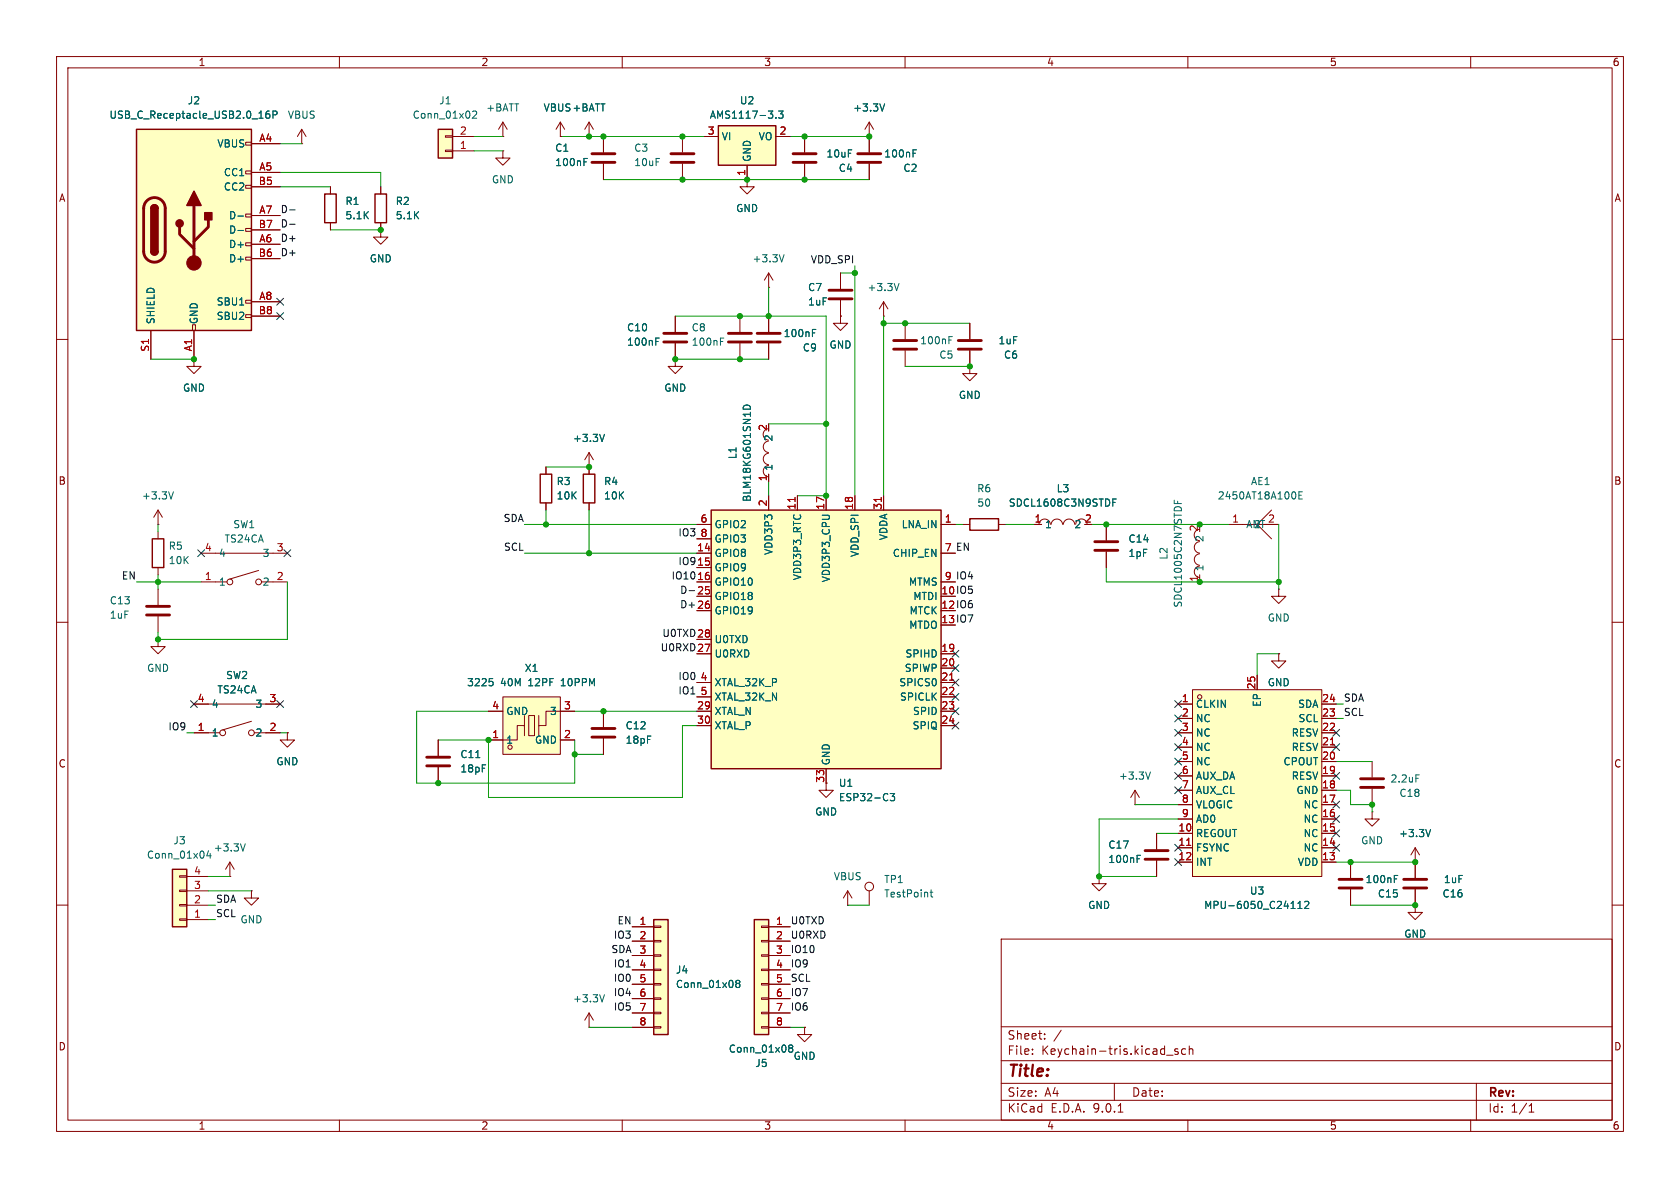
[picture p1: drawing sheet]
<svg xmlns="http://www.w3.org/2000/svg" width="297mm" height="210mm" viewBox="0 0 297 210" stroke-linecap="round" stroke-linejoin="round" font-family="sans-serif">
<g fill="none" stroke="#840000" stroke-width=".18">
<path d="M10 10h277v190h-277zM12 12h273v186h-273zM60 10v2M110 10v2M160 10v2M210 10v2M260 10v2M58.4 33v1.3M58.4 39.4v1.2M104.1 24.1h.1M104.1 21.6l-.7 1.3M104.1 21.6l.8 1.3"/>
<path d="M104.1 21.6v2.5M120.6 24.1v2.8M120.6 29v2.8M67.3 40.6v1.3h1.3l-1.3 1.3-1.3-1.3h1.3M67.3 40.6h.1M10 60h2M285 60h2M35.6 97.8h15.2M10 110h2M35.6 102.9h4.5M45.7 100.8l-5.1 1.6M46.2 102.9h4.6"/>
<path d="M285 110h2M77.5 130.8v2.8M77.5 135.6v2.8M106.7 125.7v2.8M106.7 130.6v2.8M10 160h2M177 166h108v32h-108zM285 160h2M60 198v2M110 198v2M160 198v2M177 194.5h108"/>
<path d="M177 191.5h108M177 187.5h108M177 181.5h108M182.5 186.3v.1M182.5 185.5v.1M184.7 183.6v.1M184.7 182.8v.1M187.6 182.1l-1.3 2M197 191.5v3M197.7 196.6h.8M206.2 186.5h1.2M208.2 185.5l-.3-.1-.2 .2v.2l.5 .2v.3h-.5"/>
<path d="M209.6 185.5l-.4-.1-.3 .3v.4l.1 .2h.6M210 198v2M210.2 185.5l.3-.1 .3 .1 .1 .9M210.2 184.9v1.5M260 198v2M261 191.5v6.5M270.3 196.6h.9M270.3 195.5l.4-.4v1.5"/>
<circle cx="40.6" cy="102.9" r=".51"/>
<circle cx="45.7" cy="102.9" r=".51"/>
</g>
<path d="M57.4 34.3h2v5.1h-2z" fill="none" stroke="#840000" stroke-width=".25"/>
<path d="M118.6 27.2h4.1M118.6 28.7h4.1M75.4 135.4h4.1M75.4 133.9h4.1M104.6 130.3h4.1M104.6 128.8h4.1" fill="none" stroke="#840000" stroke-width=".51"/>
<path d="M84.1 133.9h.7" fill="none" stroke="#006464" stroke-width=".18"/>
<path d="M127 22.2h10.2v7h-10.2z" fill="#ffffc2"/>
<path d="M127 22.2h10.2v7h-10.2z" fill="none" stroke="#840000" stroke-width=".25"/>
<g fill="none" stroke="#840000" stroke-width=".18">
<path d="M53.3 25.4h.1M53.3 22.9l-.7 1.2M53.3 22.9l.8 1.2M53.3 22.9v2.5M124.5 24.1h2.5M132.1 29.2v2.6M137.2 24.1h2.5M142.2 24.1v2.8M142.2 29v2.8M153.7 24.1h.1M153.7 21.6l-.8 1.3M153.7 21.6l.7 1.3"/>
<path d="M153.7 21.6v5.3M153.7 29v2.8M27.9 92.7h.1M27.9 90.2l-.7 1.2M27.9 90.2l.8 1.2M27.9 90.2v2.5"/>
</g>
<path d="M137.6 19.6h.8l-.4 .5 .4 .1v.6l-.2 .1-.6-.1M156.4 18.4l-.4 1.2M137.2 20.8v.1M161.4 27.1h.4M161.4 26.5h.6M30.7 86.9l-.5 1.3" fill="none" stroke="#006464" stroke-width=".18"/>
<path d="M140.2 28.7h4.1M140.2 27.2h4.1M151.6 28.7h4.1M151.6 27.2h4.1" fill="none" stroke="#840000" stroke-width=".51"/>
<g fill="#ffffc2">
<path d="M88.9 123.2h10.2v10.2h-10.2z"/>
<path d="M93.5 126.5h1v3.5h-1z"/>
</g>
<g fill="none" stroke="#840000" stroke-width=".18">
<path d="M99.1 24.1h.1M99.1 21.6l-.8 1.3M99.1 21.6l.7 1.3M99.1 21.6v2.5M106.7 24.1v2.8M106.7 29v2.8M160 57.2v2.7M160 62v2.8M27.9 94v1.3M27.9 100.3v1.3M86.4 125.7h2.5M88.9 123.2h10.2v10.2h-10.2z"/>
<path d="M92.7 128.3h-1.3v2.5h-5M92.7 126.5v3.6M93.5 126.5h1v3.5h-1zM95.2 126.5v3.6M99.1 130.8h2.5M101.6 125.7h-5.1v2.6h-1.3"/>
<circle cx="90.2" cy="132.1" r=".38"/>
</g>
<path d="M103.2 28.6h.5M103.2 28h.6M167.8 59.5h.6M167.8 60.1h.4M86.5 120h.6M86.9 120.4l.3 .3v.3l-.3 .2" fill="none" stroke="#006464" stroke-width=".18"/>
<path d="M104.6 27.2h4.1M104.6 28.7h4.1M158 61.7h4.1M158 60.2h4.1" fill="none" stroke="#840000" stroke-width=".51"/>
<path d="M26.9 95.3h2.1v5h-2.1z" fill="none" stroke="#840000" stroke-width=".25"/>
<path d="M24.1 22.9h20.3v35.5h-20.3z" fill="#ffffc2"/>
<g fill="none" stroke="#840000" stroke-width=".18">
<path d="M43.4 25.1h1v.6h-1zM43.4 30.2h1v.5h-1zM43.4 32.8h1v.5h-1zM43.4 37.8h1v.6h-1zM44.4 25.4h5.1M44.4 30.5h5.1M44.4 33h5.1M44.4 38.1h5.1M26.7 58.4v5.1M34 57.4h.5v1h-.5zM34.3 58.4v5.1M43.4 40.4h1v.5h-1z"/>
<path d="M43.4 42.9h1v.5h-1zM43.4 45.5h1v.5h-1zM43.4 53.1h1v.5h-1zM43.4 55.6h1v.5h-1zM44.4 40.6h5.1M44.4 43.2h5.1M44.4 45.7h5.1M44.4 53.3h5.1M44.4 55.9h5.1M148.6 48.3v2.8M148.6 53.1v2.8"/>
</g>
<path d="M24.1 22.9h20.3v35.5h-20.3zM26.7 36.8a.64 .64 0 0 1 .6-.6 .64 .64 0 0 1 .6 .6M26.7 44.5a.64 .64 0 0 0 .6 .6 .64 .64 0 0 0 .6-.6" fill="none" stroke="#840000" stroke-width=".25"/>
<path d="M26 35.5a1.9 1.9 0 0 1 2-.4 1.9 1.9 0 0 1 1.2 1.7v7.7a1.91 1.91 0 0 1-1.9 1.8 1.91 1.91 0 0 1-1.9-1.8v-7.8l.2-.7zM34.3 36.3v10.2M36.8 38.9v1.2l-2.5 2.6M31.7 40.1v1.3l2.6 2.5M146.6 51.3h4M146.6 52.8h4" fill="none" stroke="#840000" stroke-width=".51"/>
<g fill="#840000" stroke="#840000" stroke-width=".25">
<path d="M26.7 36.8h1.2v7.7h-1.2z"/>
<path d="M26.9 36.4a.64 .64 0 0 1 .6-.2 .64 .64 0 0 1 .4 .6h-1.2z"/>
<path d="M26.7 44.5h1.2a.64 .64 0 0 1-.6 .6 .64 .64 0 0 1-.6-.6z"/>
<path d="M34.3 33.8l1.3 2.5h-2.6z"/>
<path d="M36.2 37.6h1.3v1.3h-1.3z"/>
<circle cx="31.7" cy="39.5" r=".63"/>
</g>
<circle cx="34.3" cy="46.5" r="1.27" fill="#840000" stroke="#840000" stroke-width=".18"/>
<path d="M47.6 19.6l-.4 .1a.86 .86 0 0 0 0 1.2l.5-.1v-.4l-.2-.3-.4 .1-.1 .2M42.1 38.2h.9M48.3 20.3l.6-.1 .1-.1-.1-.3-.6-.2v1.3M42.1 40.7h.9" fill="none" stroke="#006464" stroke-width=".18"/>
<path d="M77.5 22.9h2.5v5h-2.5z" fill="#ffffc2"/>
<path d="M77.5 22.9h2.5v5h-2.5zM95.5 83.8h2v5.1h-2zM103.1 83.8h2.1v5.1h-2.1z" fill="none" stroke="#840000" stroke-width=".25"/>
<g fill="none" stroke="#840000" stroke-width=".18">
<path d="M78.7 26.5h1.3v.3h-1.3zM78.7 24h1.3v.3h-1.3zM80 26.7h3.8M80 24.1h3.8M88.9 26.7v1.2h1.3l-1.3 1.3-1.3-1.3h1.3M88.9 26.7h.1M88.9 24.1h.1M88.9 21.6l-.8 1.3M88.9 21.6l.8 1.3M88.9 21.6v2.5M132.1 31.8v1.2h1.2l-1.2 1.3-1.3-1.3h1.3M132.1 31.8h.1"/>
<path d="M119.4 55.9v2.8M130.8 55.9v2.8M135.9 50.8h.1M135.9 48.3l-.8 1.2M135.9 48.3l.8 1.2M135.9 48.3v2.5M135.9 55.9v2.8M148.6 55.9v1.3h1.3l-1.3 1.2-1.3-1.2h1.3M148.6 55.9h.1M156.2 55.9h.1M156.2 53.3l-.8 1.3M156.2 53.3l.8 1.3"/>
<path d="M156.2 53.3v2.6M171.4 57.2v2.7M119.4 63.5v1.3h1.2l-1.2 1.2-1.3-1.2h1.3M119.4 63.5h.1M119.4 60.7v2.8M130.8 60.7v2.8M135.9 60.7v2.8M171.4 64.8v1.2h1.3l-1.3 1.3-1.2-1.3h1.2M171.4 64.8h.1M171.4 62v2.8M96.5 82.6v1.2M96.5 88.9v1.3"/>
<path d="M104.1 82.6v1.2M104.1 88.9v1.3M27.9 113v1.3h1.3l-1.3 1.3-1.2-1.3h1.2M27.9 113h.1M27.9 104.1v2.8M27.9 109v2.8M34.3 124.5h15.2M34.3 129.5h4.6M44.4 127.5l-5 1.5M45 129.5h4.5M50.8 129.5v1.3h1.3l-1.3 1.3-1.3-1.3h1.3M50.8 129.5h.1"/>
<path d="M146 138.4v1.3h1.3l-1.3 1.3-1.2-1.3h1.2M44.4 157.5v1.3h1.3l-1.3 1.2-1.2-1.2h1.2M44.4 157.5h.1M149.9 157.5l-.8 1.3M149.9 157.5l.7 1.3M149.9 157.5v2.5M149.9 160h.1"/>
<circle cx="39.4" cy="129.5" r=".51"/>
<circle cx="44.4" cy="129.5" r=".51"/>
</g>
<path d="M83.5 19.8l.5-.2 .3 .4-.8 .9h.8M115.9 59.8h.6M127.4 59.8h.6M138.6 45l-.4 1.3M143.6 58.8h.5M143.6 58.2h.6M158.9 50.1l-.4 1.3M115.9 60.4h.5M127.4 60.4h.4" fill="none" stroke="#006464" stroke-width=".18"/>
<path d="M117.3 58.9h4.1M128.8 58.9h4M133.9 58.9h4M117.3 60.5h4.1M128.8 60.5h4M133.9 60.5h4M169.4 61.7h4.1M169.4 60.2h4.1M25.9 107.2h4.1M25.9 108.7h4.1" fill="none" stroke="#840000" stroke-width=".51"/>
<path d="M30.5 153.7h2.5v10.1h-2.5z" fill="#ffffc2"/>
<path d="M30.5 153.7h2.5v10.1h-2.5z" fill="none" stroke="#840000" stroke-width=".25"/>
<g fill="none" stroke="#840000" stroke-width=".18">
<path d="M34.3 63.5v1.3h1.3l-1.3 1.2-1.3-1.2h1.3M34.3 63.5h.1M135.9 78a1.01 1.01 0 0 0-1 1 1.01 1.01 0 0 0 1 1M135.9 75.8a1.01 1.01 0 0 0-1 1 1.01 1.01 0 0 0 1 1M104.1 82.6h.1M104.1 80l-.7 1.3M104.1 80l.8 1.3M104.1 80v2.6M135.9 82.3a1.01 1.01 0 0 0-1 1 1.01 1.01 0 0 0 1 1M135.9 80.1a1.01 1.01 0 0 0-1 1 1.01 1.01 0 0 0 1 1M135.9 83.8v1.3M31.7 159.9h1.3v.2h-1.3z"/>
<path d="M31.7 157.4h1.3v.2h-1.3zM31.7 154.8h1.3v.3h-1.3zM33 157.5h3.8M33 154.9h3.8M40.6 154.9h.1M40.6 152.4l-.7 1.3M40.6 152.4l.8 1.3M40.6 152.4v2.5M153.7 157.5v2.5M31.7 162.4h1.3v.3h-1.3zM33 162.6h3.8M33 160h3.8"/>
<circle cx="153.7" cy="156.7" r=".76"/>
</g>
<path d="M106.9 76.8l-.5 1.2M131.4 71.8a.68 .68 0 0 1 .8-.2 .68 .68 0 0 1 .5 .7h-1.3zM36.9 150.4l-.3 .9h.7M37.2 150.9v.8M43.4 149.2l-.5 1.2M164.4 157.7h.5M164.6 157.3v1.1l.3 .2" fill="none" stroke="#006464" stroke-width=".18"/>
<path d="M125.7 90.2h40.7v45.7h-40.7z" fill="#ffffc2"/>
<path d="M66.3 34.3h2v5.1h-2zM125.7 90.2h40.7v45.7h-40.7zM171.4 91.7h5.1v2h-5.1z" fill="none" stroke="#840000" stroke-width=".25"/>
<g fill="none" stroke="#840000" stroke-width=".18">
<path d="M67.3 33v1.3M67.3 39.4v1.2M123.2 92.7h2.5M123.2 95.3h2.5M123.2 97.8h2.5M135.9 87.6v2.6M141 87.6v2.6M146 87.6v2.6M151.1 87.6v2.6M156.2 87.6v2.6M166.4 92.7h2.5M166.4 97.8h2.5"/>
<path d="M170.2 92.7h1.2M176.5 92.7h1.3M182.9 92.7h1.2M183.7 92.7a1.01 1.01 0 0 1 1-.9 1.01 1.01 0 0 1 1 .9M185.8 92.7a1.01 1.01 0 0 1 1-.9 1.01 1.01 0 0 1 1.1 .9M188 92.7a1.01 1.01 0 0 1 1-.9 1.01 1.01 0 0 1 1 .9M190.2 92.7a1.01 1.01 0 0 1 1-1 1.01 1.01 0 0 1 1 1M195.6 92.7v2.8M195.6 97.5v2.8M212.1 97.9a1.01 1.01 0 0 0-1 1 1.01 1.01 0 0 0 1 1M212.1 95.8a1.01 1.01 0 0 0-1 1 1.01 1.01 0 0 0 1 1M212.1 93.6a1.01 1.01 0 0 0-1 1 1.01 1.01 0 0 0 1 1"/>
<path d="M217.2 92.7h2.5M222.2 92.7h3.9M222.2 92.7l2.6 2.6M224.8 90.2l-2.6 2.5M123.2 100.3h2.5M123.2 102.9h2.5M123.2 105.4h2.5M123.2 108h2.5M123.2 113h2.5M123.2 115.6h2.5M166.4 102.9h2.5M166.4 115.6h2.5"/>
<path d="M166.4 118.1h2.5M212.1 100.1a1.01 1.01 0 0 0-1 1 1.01 1.01 0 0 0 1 1M212.1 101.6v1.3M226.1 104.1v1.3h1.2l-1.2 1.3-1.3-1.3h1.3M226.1 104.1h.1M226.1 115.6v1.2h1.2l-1.2 1.3-1.3-1.3h1.3M226.1 115.6h.1M123.2 120.7h2.5M123.2 123.2h2.5M123.2 125.7h2.5M123.2 128.3h2.5M146 135.9v2.5"/>
<path d="M166.4 120.7h2.5M166.4 123.2h2.5M166.4 125.7h2.5M166.4 128.3h2.5M142.2 181.6v1.3h1.3l-1.3 1.3-1.2-1.3h1.2M142.2 181.6h.1"/>
</g>
<path d="M140.6 87.9v.8M155.8 87.9v.8M167.9 120.2h.7" fill="none" stroke="#a90000" stroke-width=".18"/>
<path d="M196.7 88.8h.5M197.3 88.2h-.6v1.3M207.6 88.4v.6h1.3M208.2 88.6v.4M229.6 87.5h.5M230.2 86.9h-.6v1.3h.6M157.4 140.3h.8l-.5 .5 .4 .1v.5l-.2 .1-.5-.1" fill="none" stroke="#006464" stroke-width=".18"/>
<path d="M193.5 95.8h4.1M193.5 97.3h4.1" fill="none" stroke="#840000" stroke-width=".51"/>
<path d="M133.3 162.6h2.6v20.3h-2.6z" fill="#ffffc2"/>
<path d="M133.3 162.6h2.6v20.3h-2.6z" fill="none" stroke="#840000" stroke-width=".25"/>
<g fill="none" stroke="#840000" stroke-width=".18">
<path d="M200.7 139.7l-.8 1.3M200.7 139.7l.7 1.3M200.7 139.7v2.5M200.7 142.2h.1M242.6 143.5v1.3h1.2l-1.2 1.3-1.3-1.3h1.3M242.6 143.5h.1M134.6 163.7h1.3v.3h-1.3zM134.6 166.2h1.3v.3h-1.3zM134.6 168.8h1.3v.2h-1.3zM134.6 171.3h1.3v.3h-1.3zM134.6 173.9h1.3v.2h-1.3zM134.6 176.4h1.3v.3h-1.3z"/>
<path d="M134.6 178.9h1.3v.3h-1.3zM135.9 163.8h3.8M135.9 166.4h3.8M135.9 168.9h3.8M135.9 171.5h3.8M135.9 174h3.8M135.9 176.5h3.8M135.9 179.1h3.8M134.6 181.5h1.3v.2h-1.3zM135.9 181.6h3.8"/>
</g>
<path d="M203.4 136.5l-.4 1.2M139.7 185.3l-.3-.3 .3-.3h.2l.3 .3-.3 .3M139.7 185.3l-.3 .2 .1 .4 .2 .1M139.7 185.3h.2M139.9 185.3l.3 .2v.3" fill="none" stroke="#006464" stroke-width=".18"/>
<path d="M210.8 121.9h22.9v33h-22.9z" fill="#ffffc2"/>
<g fill="none" stroke="#840000" stroke-width=".18">
<path d="M222.2 119.4v2.5M208.3 124.5h2.5M208.3 127h2.5M208.3 129.5h2.5M208.3 132.1h2.5M208.3 134.6h2.5M208.3 137.2h2.5M208.3 139.7h2.5M210.8 121.9h22.9v33h-22.9zM233.7 124.5h2.5M233.7 127h2.5M233.7 129.5h2.5"/>
<path d="M233.7 132.1h2.5M233.7 134.6h2.5M233.7 137.2h2.5M233.7 139.7h2.5M242.6 134.6v2.8M242.6 139.4v2.8M194.3 154.9v1.3h1.3l-1.3 1.3-1.3-1.3h1.3M194.3 154.9h.1M204.5 147.3v2.8M204.5 152.1v2.8M208.3 142.2h2.5M208.3 144.8h2.5"/>
<path d="M208.3 147.3h2.5M208.3 149.9h2.5M208.3 152.4h2.5M233.7 142.2h2.5M233.7 144.8h2.5M233.7 147.3h2.5M233.7 149.9h2.5M233.7 152.4h2.5M238.8 152.4v2.8M238.8 157.2v2.8M250.2 152.4h.1M250.2 149.9l-.8 1.2"/>
<path d="M250.2 149.9l.8 1.2M250.2 149.9v5.3M250.2 157.2v2.8M104.1 179.1l-.7 1.2M104.1 179.1l.8 1.2M104.1 179.1v2.5M250.2 160v1.3h1.3l-1.3 1.3-1.3-1.3h1.3M250.2 160h.1M104.1 181.6h.1"/>
<circle cx="212.1" cy="123.2" r=".38"/>
</g>
<path d="M235.2 131.7h.7M209.8 149.4h.7" fill="none" stroke="#a90000" stroke-width=".18"/>
<path d="M250.3 137h.6M201 151.8h.4M201 151.2h.6M229.4 159.7l.4-.4v1.3M230.7 159.5l.4-.2 .3 .4-.8 .9h.8M246.5 155.4h.4M246.5 154.8h.6M252.9 146.6l-.4 1.3M106.9 175.8l-.5 1.3M228.2 160.6h.8M229.4 160.6h.8" fill="none" stroke="#006464" stroke-width=".18"/>
<path d="M240.5 139.2h4.1M240.5 137.7h4.1M202.4 150.4h4.1M202.4 151.9h4.1M236.7 157h4.1M236.7 155.4h4.1M248.2 157h4M248.2 155.4h4" fill="none" stroke="#840000" stroke-width=".51"/>
<path d="M115.6 162.6h2.5v20.3h-2.5z" fill="#ffffc2"/>
<path d="M115.6 162.6h2.5v20.3h-2.5z" fill="none" stroke="#840000" stroke-width=".25"/>
<g fill="none" stroke="#840000" stroke-width=".18">
<path d="M44.4 25.4h5.1M44.4 30.5h5.1M44.4 33h5.1M44.4 38.1h5.1M58.4 33v1.3M58.4 39.4v1.2M67.3 33v1.3M67.3 39.4v1.2M99.1 24.1h.1M104.1 24.1h.1M106.7 24.1v2.8M106.7 29v2.8"/>
<path d="M124.5 24.1h2.5M132.1 31.8h.1M132.1 29.2v2.6M137.2 24.1h2.5M142.2 24.1v2.8M142.2 29v2.8M153.7 24.1h.1M153.7 24.1v2.8M153.7 29v2.8M26.7 58.4v5.1M34.3 58.4v5.1M44.4 40.6h5.1"/>
<path d="M44.4 43.2h5.1M44.4 45.7h5.1M44.4 53.3h5.1M44.4 55.9h5.1M67.3 40.6h.1M119.4 55.9v2.8M135.9 55.9v2.8M148.6 55.9h.1M148.6 48.3v2.8M148.6 53.1v2.8M171.4 57.2v2.7M34.3 63.5h.1"/>
<path d="M119.4 63.5h.1M119.4 60.7v2.8M135.9 60.7v2.8M171.4 64.8h.1M171.4 62v2.8M96.5 82.6v1.2M96.5 88.9v1.3M104.1 82.6h.1M104.1 82.6v1.2M104.1 88.9v1.3M123.2 92.7h2.5M123.2 95.3h2.5"/>
<path d="M123.2 97.8h2.5M135.9 83.8v1.3M135.9 87.6v2.6M141 87.6v2.6M146 87.6v2.6M151.1 87.6v2.6M156.2 87.6v2.6M166.4 92.7h2.5M166.4 97.8h2.5M182.9 92.7h1.2M195.6 92.7v2.8M195.6 97.5v2.8"/>
<path d="M123.2 100.3h2.5M123.2 102.9h2.5M123.2 105.4h2.5M123.2 108h2.5M123.2 113h2.5M123.2 115.6h2.5M166.4 102.9h2.5M166.4 115.6h2.5M166.4 118.1h2.5M222.2 119.4v2.5M226.1 115.6h.1M34.3 124.5h2.5"/>
<path d="M34.3 129.5h2.5M47 124.5h2.5M47 129.5h2.5M50.8 129.5h.1M77.5 130.8v2.8M77.5 135.6v2.8M86.4 125.7h2.5M86.4 130.8h2.5M99.1 125.7h2.5M99.1 130.8h2.5M106.7 125.7v2.8M106.7 130.6v2.8"/>
<path d="M123.2 125.7h2.5M123.2 120.7h2.5M123.2 123.2h2.5M123.2 128.3h2.5M146 135.9v2.5M166.4 125.7h2.5M166.4 120.7h2.5M166.4 123.2h2.5M166.4 128.3h2.5M208.3 124.5h2.5M208.3 129.5h2.5M208.3 127h2.5"/>
<path d="M208.3 132.1h2.5M208.3 134.6h2.5M208.3 137.2h2.5M208.3 139.7h2.5M233.7 124.5h2.5M233.7 129.5h2.5M233.7 127h2.5M233.7 132.1h2.5M233.7 134.6h2.5M233.7 137.2h2.5M233.7 139.7h2.5M194.3 154.9h.1"/>
<path d="M204.5 147.3v2.8M204.5 152.1v2.8M208.3 142.2h2.5M208.3 144.8h2.5M208.3 147.3h2.5M208.3 149.9h2.5M208.3 152.4h2.5M233.7 142.2h2.5M233.7 144.8h2.5M233.7 147.3h2.5M233.7 149.9h2.5M233.7 152.4h2.5"/>
<path d="M238.8 152.4v2.8M238.8 157.2v2.8M250.2 152.4h.1M250.2 152.4v2.8M250.2 157.2v2.8M111.8 163.8h3.8M111.8 166.4h3.8M111.8 168.9h3.8M111.8 171.5h3.8M111.8 174h3.8M111.8 176.5h3.8M111.8 179.1h3.8"/>
<path d="M115.6 163.7h1.2v.3h-1.2zM115.6 166.2h1.2v.3h-1.2zM115.6 168.8h1.2v.2h-1.2zM115.6 171.3h1.2v.3h-1.2zM115.6 173.9h1.2v.2h-1.2zM115.6 176.4h1.2v.3h-1.2zM115.6 178.9h1.2v.3h-1.2zM135.9 163.8h3.8M135.9 166.4h3.8M135.9 168.9h3.8M135.9 171.5h3.8M135.9 174h3.8"/>
<path d="M135.9 176.5h3.8M135.9 179.1h3.8M250.2 160h.1M111.8 181.6h3.8M115.6 181.5h1.2v.2h-1.2zM135.9 181.6h3.8M142.2 181.6h.1"/>
</g>
<g fill="none" stroke="#006464" stroke-width=".18">
<path d="M47.6 19.6l-.4 .1a.86 .86 0 0 0 0 1.2l.5-.1v-.4l-.2-.3-.4 .1-.1 .2M137.6 19.6h.8l-.4 .5 .4 .1v.6l-.2 .1-.6-.1M156.4 18.4l-.4 1.2M42.1 38.2h.9M48.3 20.3l.6-.1 .1-.1-.1-.3-.6-.2v1.3M103.2 28.6h.5M103.2 28h.6M137.2 20.8v.1M161.4 27.1h.4M161.4 26.5h.6M42.1 40.7h.9M115.9 59.8h.6"/>
<path d="M143.6 58.8h.5M143.6 58.2h.6M106.9 76.8l-.5 1.2M115.9 60.4h.5M131.4 71.8a.68 .68 0 0 1 .8-.2 .68 .68 0 0 1 .5 .7h-1.3zM196.7 88.8h.5M197.3 88.2h-.6v1.3M86.5 120h.6M84.1 133.9h.7M86.9 120.4l.3 .3v.3l-.3 .2M157.4 140.3h.8l-.5 .5 .4 .1v.5l-.2 .1-.5-.1M201 151.8h.4"/>
<path d="M201 151.2h.6M229.4 159.7l.4-.4v1.3M230.7 159.5l.4-.2 .3 .4-.8 .9h.8M246.5 155.4h.4M246.5 154.8h.6M252.9 146.6l-.4 1.3M130.3 173.8l-.2-.2 .2-.3h.3l.2 .2-.2 .3M130.3 173.8l-.2 .3v.3l.2 .2 .4-.1 .1-.2v-.2l-.2-.3M130.3 173.8h.3M228.2 160.6h.8M229.4 160.6h.8M139.7 185.3l-.3-.3 .3-.3h.2l.3 .3-.3 .3"/>
<path d="M139.7 185.3l-.3 .2 .1 .4 .2 .1M139.7 185.3h.2M139.9 185.3l.3 .2v.3"/>
</g>
<path d="M51.2 37.1h1M51.2 39.6h1" fill="none" stroke="#0f0f0f" stroke-width=".18"/>
<g fill="none" stroke="#009600" stroke-width=".18">
<path d="M49.5 30.5h17.8v2.5M49.5 25.4h3.8M49.5 33h8.9M83.8 24.1h5.1M83.8 26.7h5.1M99.1 24.1h25.4M106.7 31.8h47M139.7 24.1h14M58.4 40.6h8.9M119.4 55.9h26.6v31.7h-5M135.9 50.8v5.1M148.6 48.3h2.5"/>
<path d="M151.1 47v40.6M156.2 57.2h15.2M156.2 55.9v31.7M26.7 63.5h7.6M119.4 63.5h16.5M135.9 74.9h10.1M160 64.8h11.4M27.9 92.7v1.3M92.7 97.8h30.5M92.7 92.7h30.5M96.5 90.2v2.5M96.5 82.6h7.6"/>
<path d="M104.1 90.2v7.6M135.9 85.1v2.5M168.9 92.7h1.3M177.8 92.7h5.1M193 92.7h24.2M226.1 92.7v11.4M24.1 102.9h11.5M27.9 101.6v2.5M50.8 102.9v10.1h-22.9v-1.2M195.6 100.3v2.6h30.5M226.1 115.6h-3.9v3.8M33 129.5h1.3"/>
<path d="M49.5 129.5h1.3M86.4 125.7h-12.7v12.7h27.9v-7.6M101.6 133.4h5.1M101.6 125.7h21.6M123.2 128.3h-2.6v12.7h-34.2v-10.2h-8.9M236.2 124.5h1.3M236.2 127h1.3M236.2 139.7h2.6v2.5h3.8v1.3M236.2 134.6h6.4M36.8 154.9h3.8M36.8 157.5h7.6M200.7 142.2h7.6"/>
<path d="M204.5 147.3h3.8M208.3 144.8h-14v10.1h10.2M236.2 152.4h14M36.8 160h1.3M36.8 162.6h1.3M149.9 160h3.8M238.8 160h11.4M104.1 181.6h7.7M139.7 181.6h2.5"/>
</g>
<g fill="none" stroke="#000084" stroke-width=".18">
<path d="M48.9 55.3l1.2 1.2M48.9 52.7l1.2 1.2M50.1 55.3l-1.2 1.2M50.1 52.7l-1.2 1.2M35 97.2l1.2 1.2M36.2 97.2l-1.2 1.2M50.2 97.2l1.2 1.2M51.4 97.2l-1.2 1.2M168.3 115l1.2 1.2M168.3 117.5l1.2 1.2M169.5 115l-1.2 1.2M169.5 117.5l-1.2 1.2"/>
<path d="M33.7 123.9l1.2 1.2M34.9 123.9l-1.2 1.2M48.9 123.9l1.2 1.2M50.1 123.9l-1.2 1.2M168.3 120l1.2 1.3M168.3 125.1l1.2 1.2M168.3 127.7l1.2 1.2M168.3 122.6l1.2 1.2M169.5 120l-1.2 1.3M169.5 125.1l-1.2 1.2M169.5 127.7l-1.2 1.2M169.5 122.6l-1.2 1.2"/>
<path d="M207.7 126.4l1.2 1.2M207.7 134l1.2 1.2M207.7 131.5l1.2 1.2M207.7 128.9l1.2 1.2M207.7 136.6l1.2 1.2M207.7 139.1l1.2 1.2M207.7 123.9l1.2 1.2M208.9 126.4l-1.2 1.2M208.9 134l-1.2 1.2M208.9 131.5l-1.2 1.2M208.9 128.9l-1.2 1.2M208.9 136.6l-1.2 1.2"/>
<path d="M208.9 139.1l-1.2 1.2M208.9 123.9l-1.2 1.2M235.6 136.6l1.2 1.2M235.6 131.5l1.2 1.2M235.6 128.9l1.2 1.2M236.8 136.6l-1.2 1.2M236.8 131.5l-1.2 1.2M236.8 128.9l-1.2 1.2M207.7 151.8l1.2 1.2M207.7 149.3l1.2 1.2M208.9 151.8l-1.2 1.2M208.9 149.3l-1.2 1.2"/>
<path d="M235.6 149.3l1.2 1.2M235.6 146.7l1.2 1.2M235.6 144.2l1.2 1.2M235.6 141.6l1.2 1.2M236.8 149.3l-1.2 1.2M236.8 146.7l-1.2 1.2M236.8 144.2l-1.2 1.2M236.8 141.6l-1.2 1.2"/>
</g>
<path d="M140.6 87.9v.8M155.8 87.9v.8M167.9 120.2h.7M235.2 131.7h.7M209.8 149.4h.7" fill="none" stroke="#a90000" stroke-width=".18"/>
<g fill="#009600" stroke="#009600" stroke-width=".18">
<circle cx="120.6" cy="24.1" r=".46"/>
<circle cx="142.2" cy="24.1" r=".46"/>
<circle cx="132.1" cy="31.8" r=".46"/>
<circle cx="153.7" cy="24.1" r=".46"/>
<circle cx="142.2" cy="31.8" r=".46"/>
<circle cx="104.1" cy="24.1" r=".46"/>
<circle cx="106.7" cy="24.1" r=".46"/>
<circle cx="120.6" cy="31.8" r=".46"/>
<circle cx="151.1" cy="48.3" r=".46"/>
<circle cx="27.9" cy="113" r=".46"/>
<circle cx="27.9" cy="102.9" r=".46"/>
<circle cx="106.7" cy="125.7" r=".46"/>
<circle cx="77.5" cy="138.4" r=".46"/>
<circle cx="86.4" cy="130.8" r=".46"/>
<circle cx="101.6" cy="133.4" r=".46"/>
<circle cx="34.3" cy="63.5" r=".46"/>
<circle cx="67.3" cy="40.6" r=".46"/>
<circle cx="104.1" cy="97.8" r=".46"/>
<circle cx="96.5" cy="92.7" r=".46"/>
<circle cx="104.1" cy="82.6" r=".46"/>
<circle cx="119.4" cy="63.5" r=".46"/>
<circle cx="130.8" cy="63.5" r=".46"/>
<circle cx="130.8" cy="55.9" r=".46"/>
<circle cx="146" cy="74.9" r=".46"/>
<circle cx="146" cy="87.6" r=".46"/>
<circle cx="135.9" cy="55.9" r=".46"/>
<circle cx="171.4" cy="64.8" r=".46"/>
<circle cx="160" cy="57.2" r=".46"/>
<circle cx="156.2" cy="57.2" r=".46"/>
<circle cx="212.1" cy="92.7" r=".46"/>
<circle cx="212.1" cy="102.9" r=".46"/>
<circle cx="195.6" cy="92.7" r=".46"/>
<circle cx="226.1" cy="102.9" r=".46"/>
<circle cx="242.6" cy="142.2" r=".46"/>
<circle cx="194.3" cy="154.9" r=".46"/>
<circle cx="238.8" cy="152.4" r=".46"/>
<circle cx="250.2" cy="152.4" r=".46"/>
<circle cx="250.2" cy="160" r=".46"/>
</g>
<text font-size="2.8" fill="#840000" x="178" y="190.9">Title:</text>
<g font-size="2.1" fill="#840000">
<text x="178" y="184">Sheet:</text>
<text x="178" y="186.7">File:</text>
<text x="184.1" y="186.7">Keychain-tris.kicad_sch</text>
<text x="178" y="196.9">KiCad</text>
<text x="178" y="194.1">Size:</text>
<text x="184.7" y="194.1">A4</text>
<text x="185.7" y="196.9">E.D.A.</text>
<text x="193.3" y="196.9">9.0.1</text>
<text x="200" y="194.1">Date:</text>
<text x="263" y="194.3">Rev:</text>
<text x="263" y="196.9">Id:</text>
<text x="267.1" y="196.9">1/1</text>
</g>
<g font-size="1.8" fill="#840000">
<text x="35" y="11.9">1</text>
<text x="85" y="11.9">2</text>
<text x="135" y="11.9">3</text>
<text x="185" y="11.9">4</text>
<text x="235" y="11.9">5</text>
<text x="285" y="11.9">6</text>
<text x="10.3" y="35.9">A</text>
<text x="285.3" y="35.9">A</text>
<text x="10.3" y="85.9">B</text>
<text x="285.3" y="85.9">B</text>
<text x="166.3" y="105.2">10 IO5</text>
<text x="166.3" y="107.7">12 IO6</text>
<text x="166.3" y="110.2">13 IO7</text>
<text x="10.3" y="135.9">C</text>
<text x="285.3" y="135.9">C</text>
<text x="145.8" y="138.5" transform="rotate(-90 145.8 138.5)">33</text>
<text x="10.3" y="185.9">D</text>
<text x="285.3" y="185.9">D</text>
<text x="35" y="199.9">1</text>
<text x="85" y="199.9">2</text>
<text x="135" y="199.9">3</text>
<text x="185" y="199.9">4</text>
<text x="235" y="199.9">5</text>
<text x="285" y="199.9">6</text>
</g>
<g font-size="1.8" fill="#006464">
<text x="19.3" y="21.2">USB_C_Receptacle_USB2.0_16P</text>
<text x="33.1" y="18.6">J2</text>
<text x="50.8" y="21.2">VBUS</text>
<text x="72.9" y="21.2">Conn_01x02</text>
<text x="77.5" y="18.6">J1</text>
<text x="85.9" y="19.9">+BATT</text>
<text x="96" y="19.9">VBUS+BATT</text>
<text x="125.4" y="21.2">AMS1117-3.3</text>
<text x="130.7" y="18.6">U2</text>
<text x="150.7" y="19.9">+3.3V</text>
<text x="38.3" y="26.3">VBUS</text>
<text x="98.1" y="27">C1</text>
<text x="98.1" y="29.6">100nF</text>
<text x="112" y="27">C3</text>
<text x="112" y="29.6">10uF</text>
<text x="127.5" y="25">VI</text>
<text x="132.9" y="28.7" transform="rotate(-90 132.9 28.7)">GND</text>
<text x="134" y="25">VO</text>
<text x="146" y="28">10uF</text>
<text x="156.2" y="28">100nF</text>
<text x="39.5" y="31.3">CC1</text>
<text x="39.5" y="33.9">CC2</text>
<text x="86.9" y="32.6">GND</text>
<text x="148.2" y="30.6">C4</text>
<text x="159.6" y="30.6">C2</text>
<text x="40.4" y="39">D-</text>
<text x="40.4" y="41.5">D-</text>
<text x="61" y="36.4">R1</text>
<text x="61" y="39">5.1K</text>
<text x="69.9" y="36.4">R2</text>
<text x="69.9" y="39">5.1K</text>
<text x="130" y="37.7">GND</text>
<text x="40.4" y="44">D+</text>
<text x="40.4" y="46.6">D+</text>
<text x="65.3" y="46.6">GND</text>
<text x="132.9" y="46.6">+3.3V</text>
<text x="142.8" y="51.7">C7</text>
<text x="153.3" y="51.7">+3.3V</text>
<text x="27.5" y="57.4" transform="rotate(-90 27.5 57.4)">SHIELD</text>
<text x="35.2" y="57.4" transform="rotate(-90 35.2 57.4)">GND</text>
<text x="38.2" y="54.2">SBU1</text>
<text x="38.2" y="56.7">SBU2</text>
<text x="110.8" y="58.8">C10</text>
<text x="122.2" y="58.8">C8</text>
<text x="138.4" y="59.8">100nF</text>
<text x="142.8" y="54.2">1uF</text>
<text x="110.8" y="61.3">100nF</text>
<text x="122.2" y="61.3">100nF</text>
<text x="141.8" y="62.3">C9</text>
<text x="146.6" y="61.8">GND</text>
<text x="162.6" y="61.1">100nF</text>
<text x="166" y="63.6">C5</text>
<text x="176.4" y="61.1">1uF</text>
<text x="177.4" y="63.6">C6</text>
<text x="32.3" y="69.4">GND</text>
<text x="117.3" y="69.4">GND</text>
<text x="169.4" y="70.7">GND</text>
<text x="101.2" y="78.3">+3.3V</text>
<text x="130.4" y="81.3" transform="rotate(-90 130.4 81.3)">L1</text>
<text x="136.8" y="83.3" transform="rotate(-90 136.8 83.3)">1</text>
<text x="136.8" y="78.1" transform="rotate(-90 136.8 78.1)">2</text>
<text x="25" y="88.5">+3.3V</text>
<text x="98.3" y="86">R3</text>
<text x="98.3" y="88.5">10K</text>
<text x="106.7" y="86">R4</text>
<text x="106.7" y="88.5">10K</text>
<text x="132.9" y="88.8" transform="rotate(-90 132.9 88.8)">BLM18KG601SN1D</text>
<text x="172.6" y="87.2">R6</text>
<text x="172.7" y="89.8">50</text>
<text x="178.2" y="89.8">SDCL1608C3N9STDF</text>
<text x="186.7" y="87.2">L3</text>
<text x="215.2" y="88.5">2450AT18A100E</text>
<text x="221.1" y="86">AE1</text>
<text x="41.1" y="93.6">SW1</text>
<text x="126.2" y="93.6">GPIO2</text>
<text x="157.1" y="95.6" transform="rotate(-90 157.1 95.6)">VDDA</text>
<text x="159.3" y="93.6">LNA_IN</text>
<text x="184.7" y="93.6">1</text>
<text x="189.8" y="93.6">2</text>
<text x="213" y="95.9" transform="rotate(-90 213 95.9)">2</text>
<text x="220.2" y="93.6">ANT</text>
<text x="221.6" y="93.6">2</text>
<text x="29.7" y="97.4">R5</text>
<text x="29.7" y="99.9">10K</text>
<text x="38.6" y="98.7">4</text>
<text x="39.6" y="96.1">TS24CA</text>
<text x="46.3" y="98.7">3</text>
<text x="126.2" y="96.1">GPIO3</text>
<text x="126.2" y="98.7">GPIO8</text>
<text x="126.2" y="101.2">GPIO9</text>
<text x="136.8" y="98.2" transform="rotate(-90 136.8 98.2)">VDD3P3</text>
<text x="152" y="98.6" transform="rotate(-90 152 98.6)">VDD_SPI</text>
<text x="157.7" y="98.7">CHIP_EN</text>
<text x="199.4" y="98.7">1pF</text>
<text x="199.4" y="96.1">C14</text>
<text x="206.6" y="99" transform="rotate(-90 206.6 99)">L2</text>
<text x="213" y="101.1" transform="rotate(-90 213 101.1)">1</text>
<text x="19.3" y="107">C13</text>
<text x="38.6" y="103.7">1</text>
<text x="46.3" y="103.7">2</text>
<text x="126.2" y="103.7">GPIO10</text>
<text x="126.2" y="106.3">GPIO18</text>
<text x="141.8" y="102.7" transform="rotate(-90 141.8 102.7)">VDD3P3_RTC</text>
<text x="146.9" y="103" transform="rotate(-90 146.9 103)">VDD3P3_CPU</text>
<text x="160.6" y="103.7">MTMS</text>
<text x="161.4" y="106.3">MTDI</text>
<text x="209.1" y="107.5" transform="rotate(-90 209.1 107.5)">SDCL1005C2N7STDF</text>
<text x="19.3" y="109.6">1uF</text>
<text x="126.2" y="108.8">GPIO19</text>
<text x="126.2" y="113.9">U0TXD</text>
<text x="160.6" y="111.4">MTDO</text>
<text x="160.7" y="108.8">MTCK</text>
<text x="224" y="110.1">GND</text>
<text x="25.9" y="119">GND</text>
<text x="92.7" y="119">X1</text>
<text x="126.2" y="116.4">U0RXD</text>
<text x="159.9" y="119">SPIWP</text>
<text x="160" y="116.4">SPIHD</text>
<text x="37.3" y="125.3">4</text>
<text x="38.3" y="122.8">TS24CA</text>
<text x="39.9" y="120.2">SW2</text>
<text x="45.1" y="125.3">3</text>
<text x="82.5" y="121.5">3225</text>
<text x="88.5" y="121.5">40M</text>
<text x="93.5" y="121.5">12PF</text>
<text x="99.5" y="121.5">10PPM</text>
<text x="126.2" y="121.5">XTAL_32K_P</text>
<text x="126.2" y="124.1">XTAL_32K_N</text>
<text x="158.9" y="121.5">SPICS0</text>
<text x="159" y="124.1">SPICLK</text>
<text x="211.3" y="125.3">CLKIN</text>
<text x="223.1" y="125.1" transform="rotate(-90 223.1 125.1)">EP</text>
<text x="224" y="121.5">GND</text>
<text x="229.4" y="125.3">SDA</text>
<text x="37.3" y="130.4">1</text>
<text x="45.1" y="130.4">2</text>
<text x="89.4" y="126.6">GND</text>
<text x="89.4" y="131.7">1</text>
<text x="94.5" y="131.7">GND</text>
<text x="97.1" y="126.6">3</text>
<text x="110.5" y="129.1">C12</text>
<text x="110.5" y="131.7">18pF</text>
<text x="126.2" y="126.6">XTAL_N</text>
<text x="126.2" y="129.1">XTAL_P</text>
<text x="161.2" y="129.1">SPIQ</text>
<text x="161.3" y="126.6">SPID</text>
<text x="211.3" y="127.9">NC</text>
<text x="211.3" y="130.4">NC</text>
<text x="228.3" y="130.4">RESV</text>
<text x="229.5" y="127.9">SCL</text>
<text x="48.8" y="135.5">GND</text>
<text x="81.3" y="134.2">C11</text>
<text x="81.3" y="136.8">18pF</text>
<text x="146.9" y="135.4" transform="rotate(-90 146.9 135.4)">GND</text>
<text x="211.3" y="132.9">NC</text>
<text x="211.3" y="135.5">NC</text>
<text x="226.8" y="135.5">CPOUT</text>
<text x="228.3" y="132.9">RESV</text>
<text x="148.2" y="139.3">U1</text>
<text x="148.2" y="141.8">ESP32-C3</text>
<text x="197.7" y="138">+3.3V</text>
<text x="211.3" y="138">AUX_DA</text>
<text x="211.3" y="140.6">AUX_CL</text>
<text x="211.3" y="143.1">VLOGIC</text>
<text x="228.3" y="138">RESV</text>
<text x="229.1" y="140.6">GND</text>
<text x="230.4" y="143.1">NC</text>
<text x="245.7" y="138.5">2.2uF</text>
<text x="247.3" y="141.1">C18</text>
<text x="30.6" y="149.5">J3</text>
<text x="144" y="144.4">GND</text>
<text x="211.3" y="145.6">AD0</text>
<text x="211.3" y="148.2">REGOUT</text>
<text x="230.4" y="145.6">NC</text>
<text x="230.4" y="148.2">NC</text>
<text x="240.5" y="149.5">GND</text>
<text x="247.2" y="148.2">+3.3V</text>
<text x="25.9" y="152">Conn_01x04</text>
<text x="37.7" y="150.7">+3.3V</text>
<text x="147.3" y="155.8">VBUS</text>
<text x="195.8" y="152.8">100nF</text>
<text x="195.8" y="150.2">C17</text>
<text x="211.3" y="150.7">FSYNC</text>
<text x="211.3" y="153.3">INT</text>
<text x="229.3" y="153.3">VDD</text>
<text x="230.4" y="150.7">NC</text>
<text x="156.2" y="156.3">TP1</text>
<text x="156.2" y="158.9">TestPoint</text>
<text x="192.3" y="160.9">GND</text>
<text x="212.8" y="160.9">MPU-6050_C24112</text>
<text x="220.9" y="158.3">U3</text>
<text x="241.3" y="156.3">100nF</text>
<text x="243.5" y="158.9">C15</text>
<text x="254.9" y="158.9">C16</text>
<text x="255.2" y="156.3">1uF</text>
<text x="42.4" y="163.4">GND</text>
<text x="248.2" y="166">GND</text>
<text x="119.4" y="172.3">J4</text>
<text x="101.2" y="177.4">+3.3V</text>
<text x="119.4" y="174.9">Conn_01x08</text>
<text x="128.7" y="186.3">Conn_01x08</text>
<text x="133.4" y="188.8">J5</text>
<text x="140.2" y="187.6">GND</text>
</g>
<g font-size="1.8" fill="#a90000">
<text x="81.2" y="23.9">2</text>
<text x="125" y="23.9">3</text>
<text x="137.7" y="23.9">2</text>
<text x="45.7" y="25.1">A4</text>
<text x="81.2" y="26.4">1</text>
<text x="45.6" y="32.8">B5</text>
<text x="45.7" y="30.2">A5</text>
<text x="131.8" y="31.2" transform="rotate(-90 131.8 31.2)">1</text>
<text x="45.6" y="40.4">B7</text>
<text x="45.7" y="37.8">A7</text>
<text x="45.6" y="45.5">B6</text>
<text x="45.7" y="42.9">A6</text>
<text x="45.7" y="53.1">A8</text>
<text x="45.6" y="55.6">B8</text>
<text x="26.4" y="62.3" transform="rotate(-90 26.4 62.3)">S1</text>
<text x="34" y="62.2" transform="rotate(-90 34 62.2)">A1</text>
<text x="135.6" y="76.3" transform="rotate(-90 135.6 76.3)">2</text>
<text x="135.6" y="89.6" transform="rotate(-90 135.6 89.6)">2</text>
<text x="135.6" y="85.2" transform="rotate(-90 135.6 85.2)">1</text>
<text x="123.8" y="92.5">6</text>
<text x="123.8" y="95">8</text>
<text x="140.7" y="90.2" transform="rotate(-90 140.7 90.2)">11</text>
<text x="145.8" y="90.2" transform="rotate(-90 145.8 90.2)">17</text>
<text x="150.9" y="90.2" transform="rotate(-90 150.9 90.2)">18</text>
<text x="156" y="90.2" transform="rotate(-90 156 90.2)">31</text>
<text x="166.9" y="92.5">1</text>
<text x="182.8" y="92.5">1</text>
<text x="191.7" y="92.5">2</text>
<text x="211.8" y="94.1" transform="rotate(-90 211.8 94.1)">2</text>
<text x="217.7" y="92.5">1</text>
<text x="224.1" y="92.5">2</text>
<text x="36.1" y="97.5">4</text>
<text x="48.8" y="97.5">3</text>
<text x="123.1" y="97.5">14</text>
<text x="123.1" y="100.1">15</text>
<text x="166.9" y="97.5">7</text>
<text x="36.1" y="102.6">1</text>
<text x="48.8" y="102.6">2</text>
<text x="123.1" y="102.6">16</text>
<text x="123.1" y="105.2">25</text>
<text x="123.1" y="107.7">26</text>
<text x="166.3" y="105.2">10</text>
<text x="166.3" y="107.7">12</text>
<text x="166.9" y="102.6">9</text>
<text x="211.8" y="102.9" transform="rotate(-90 211.8 102.9)">1</text>
<text x="123.1" y="112.8">28</text>
<text x="166.3" y="110.2">13</text>
<text x="123.1" y="115.3">27</text>
<text x="166.3" y="115.3">19</text>
<text x="166.3" y="117.9">20</text>
<text x="34.9" y="124.2">4</text>
<text x="47.6" y="124.2">3</text>
<text x="86.9" y="125.5">4</text>
<text x="99.6" y="125.5">3</text>
<text x="123.1" y="125.5">29</text>
<text x="123.8" y="120.4">4</text>
<text x="123.8" y="122.9">5</text>
<text x="166.3" y="120.4">21</text>
<text x="166.3" y="122.9">22</text>
<text x="166.3" y="125.5">23</text>
<text x="208.8" y="124.2">1</text>
<text x="222" y="122" transform="rotate(-90 222 122)">25</text>
<text x="233.6" y="124.2">24</text>
<text x="34.9" y="129.3">1</text>
<text x="47.6" y="129.3">2</text>
<text x="86.9" y="130.6">1</text>
<text x="99.6" y="130.6">2</text>
<text x="123.1" y="128">30</text>
<text x="166.3" y="128">24</text>
<text x="208.8" y="126.7">2</text>
<text x="208.8" y="129.3">3</text>
<text x="208.8" y="131.8">4</text>
<text x="233.6" y="126.7">23</text>
<text x="233.6" y="129.3">22</text>
<text x="233.6" y="131.8">21</text>
<text x="208.8" y="134.4">5</text>
<text x="208.8" y="136.9">6</text>
<text x="233.6" y="134.4">20</text>
<text x="233.6" y="136.9">19</text>
<text x="208.8" y="139.4">7</text>
<text x="208.8" y="142">8</text>
<text x="233.6" y="139.4">18</text>
<text x="233.6" y="142">17</text>
<text x="208.2" y="147.1">10</text>
<text x="208.2" y="149.6">11</text>
<text x="208.8" y="144.5">9</text>
<text x="233.6" y="144.5">16</text>
<text x="233.6" y="147.1">15</text>
<text x="233.6" y="149.6">14</text>
<text x="34.2" y="154.7">4</text>
<text x="208.2" y="152.1">12</text>
<text x="233.6" y="152.1">13</text>
<text x="34.2" y="159.8">2</text>
<text x="34.2" y="157.2">3</text>
<text x="34.2" y="162.3">1</text>
<text x="113" y="163.6">1</text>
<text x="113" y="166.1">2</text>
<text x="137.1" y="163.6">1</text>
<text x="137.1" y="166.1">2</text>
<text x="113" y="168.7">3</text>
<text x="113" y="171.2">4</text>
<text x="113" y="173.7">5</text>
<text x="137.1" y="168.7">3</text>
<text x="137.1" y="171.2">4</text>
<text x="137.1" y="173.7">5</text>
<text x="113" y="176.3">6</text>
<text x="113" y="178.8">7</text>
<text x="137.1" y="176.3">6</text>
<text x="137.1" y="178.8">7</text>
<text x="113" y="181.4">8</text>
<text x="137.1" y="181.4">8</text>
</g>
<g font-size="1.8" fill="#0f0f0f">
<text x="49.5" y="37.8">D-</text>
<text x="49.5" y="40.3">D-</text>
<text x="49.5" y="45.4">D+</text>
<text x="49.5" y="42.8">D+</text>
<text x="143.2" y="46.6">VDD_SPI</text>
<text x="88.9" y="92.4">SDA</text>
<text x="119.8" y="94.9">IO3</text>
<text x="89" y="97.4">SCL</text>
<text x="119.8" y="100">IO9</text>
<text x="166.9" y="97.5">7 EN</text>
<text x="21.4" y="102.5">EN</text>
<text x="118.6" y="102.5">IO10</text>
<text x="120.1" y="107.6">D+ 26</text>
<text x="120.1" y="105.1">D- 25</text>
<text x="166.9" y="102.6">9 IO4</text>
<text x="117" y="112.7">U0TXD 28</text>
<text x="116.7" y="115.2">U0RXD 27</text>
<text x="119.8" y="122.8">IO1</text>
<text x="119.8" y="120.3">IO0</text>
<text x="237.5" y="124.1">SDA</text>
<text x="29.7" y="129.2">IO9</text>
<text x="237.5" y="126.7">SCL</text>
<text x="38.1" y="159.7">SDA</text>
<text x="38.1" y="162.2">SCL</text>
<text x="108.4" y="166">IO3</text>
<text x="109.1" y="163.5">EN</text>
<text x="139.7" y="163.5">U0TXD</text>
<text x="139.7" y="166">U0RXD</text>
<text x="108" y="168.6">SDA</text>
<text x="108.4" y="173.6">IO0</text>
<text x="108.4" y="171.1">IO1</text>
<text x="139.7" y="168.6">IO10</text>
<text x="139.7" y="171.1">IO9</text>
<text x="139.7" y="173.6">SCL</text>
<text x="108.4" y="178.7">IO5</text>
<text x="108.4" y="176.2">IO4</text>
<text x="139.7" y="176.2">IO7</text>
<text x="139.7" y="178.7">IO6</text>
</g>
</svg>
